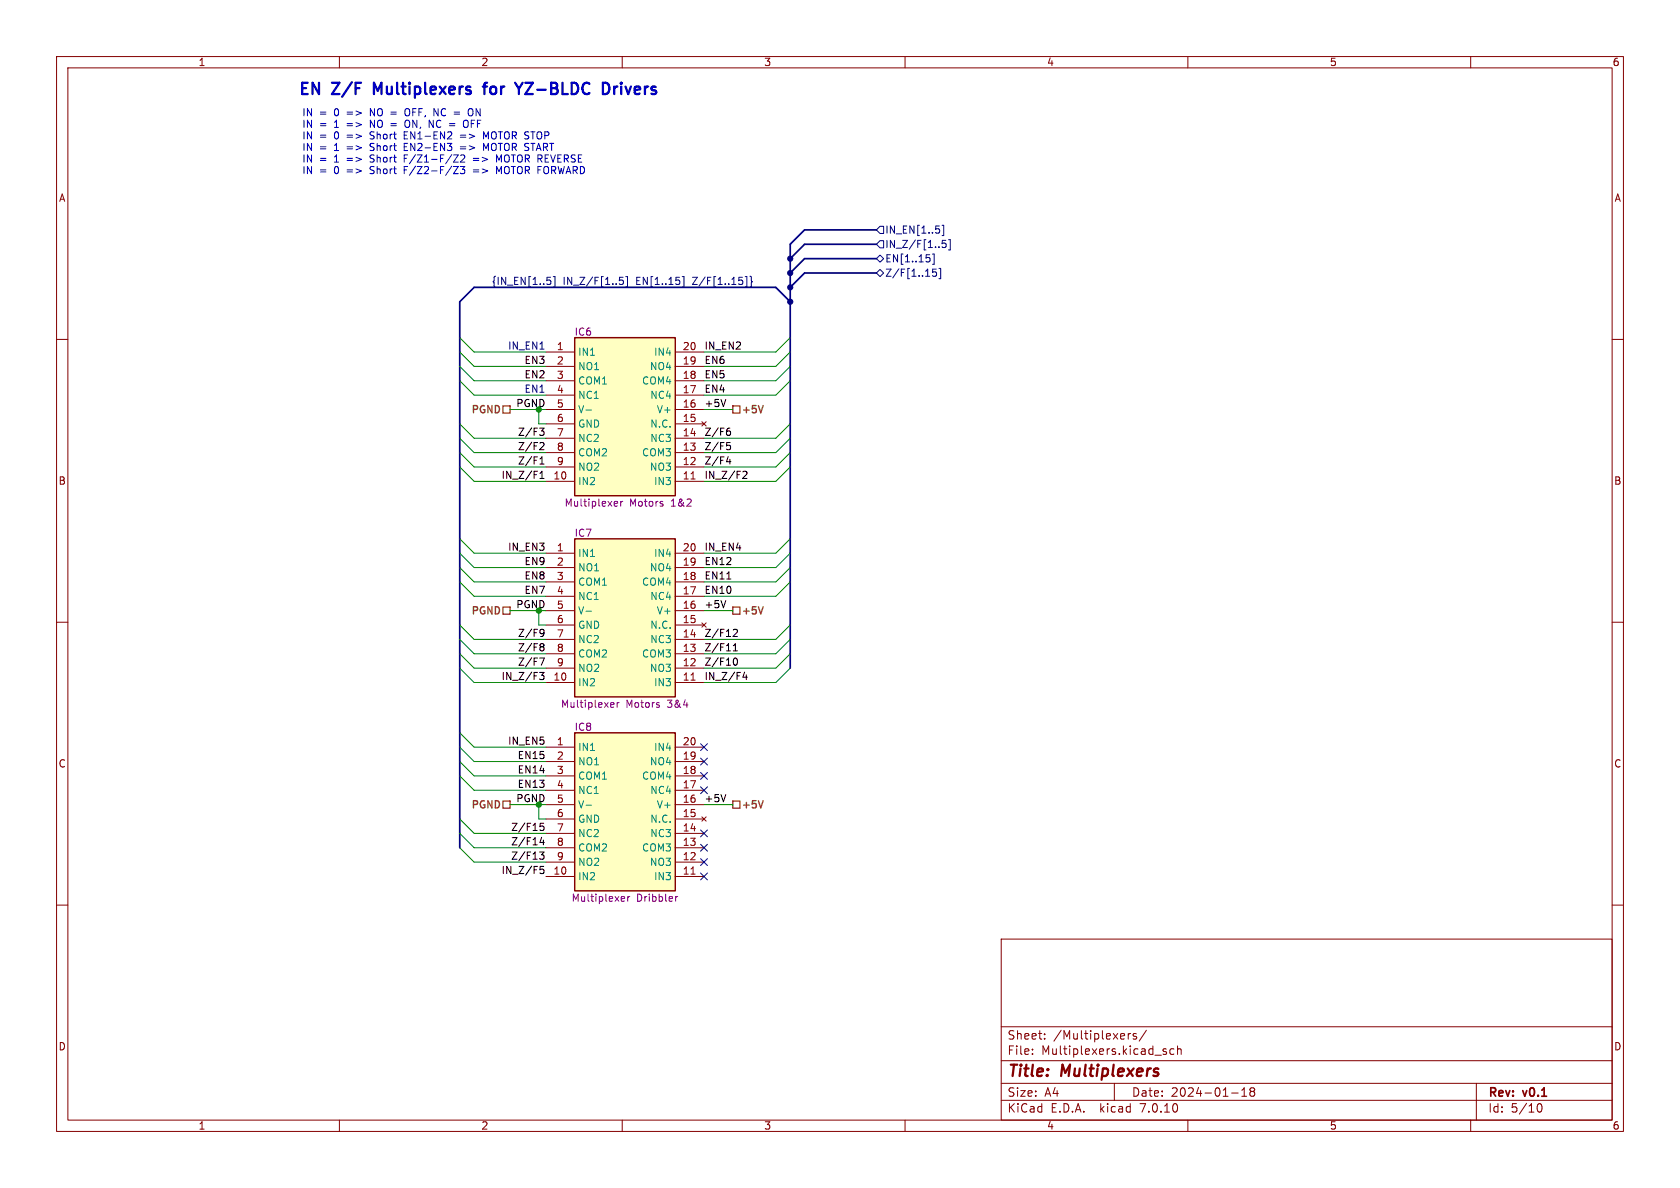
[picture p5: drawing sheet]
<svg xmlns="http://www.w3.org/2000/svg" width="297mm" height="210mm" viewBox="0 0 297 210" stroke-linecap="round" stroke-linejoin="round" font-family="sans-serif">
<g fill="none" stroke="#840000" stroke-width=".18">
<path d="M10 10h277v190h-277zM12 12h273v186h-273zM60 10v2M110 10v2M160 10v2M210 10v2M260 10v2M10 60h2M285 60h2M96.5 62.2h5.1M96.5 77.5h5.1M96.5 74.9h5.1"/>
<path d="M96.5 72.4h5.1M96.5 69.9h5.1M96.5 67.3h5.1M96.5 64.8h5.1M119.4 62.2h5.1M119.4 77.5h5.1M119.4 74.9h5.1M119.4 72.4h5.1M119.4 69.9h5.1M119.4 67.3h5.1M119.4 64.8h5.1M124.1 74.5l.7 .8"/>
<path d="M124.8 74.5l-.7 .8M96.5 85.1h5.1M96.5 82.6h5.1M96.5 80h5.1M96.5 97.8h5.1M119.4 85.1h5.1M119.4 82.6h5.1M119.4 80h5.1M119.4 97.8h5.1M122.2 84.7h.7M10 110h2M96.5 118.1h5.1"/>
<path d="M96.5 115.6h5.1M96.5 113h5.1M96.5 110.5h5.1M96.5 108h5.1M96.5 105.4h5.1M96.5 102.9h5.1M96.5 100.3h5.1M119.4 118.1h5.1M119.4 115.6h5.1M119.4 113h5.1M119.4 110.5h5.1M119.4 108h5.1"/>
<path d="M119.4 105.4h5.1M119.4 102.9h5.1M119.4 100.3h5.1M124.1 110.1l.7 .8M124.8 110.1l-.7 .8M285 110h2M96.5 120.7h5.1M96.5 132.1h5.1M96.5 139.7h5.1M96.5 137.2h5.1M96.5 134.6h5.1M119.4 120.7h5.1"/>
<path d="M119.4 132.1h5.1M119.4 139.7h5.1M119.4 137.2h5.1M119.4 134.6h5.1M122.2 120.2h.7M10 160h2M96.5 154.9h5.1M96.5 152.4h5.1M96.5 149.9h5.1M96.5 147.3h5.1M96.5 144.8h5.1M96.5 142.2h5.1"/>
<path d="M119.4 154.9h5.1M119.4 152.4h5.1M119.4 149.9h5.1M119.4 147.3h5.1M119.4 144.8h5.1M119.4 142.2h5.1M122.2 154.5h.7M124.1 144.4l.7 .8M124.8 144.4l-.7 .8M285 160h2M177 166h108v32h-108zM60 198v2"/>
<path d="M110 198v2M160 198v2M177 194.5h108M177 191.5h108M177 187.5h108M177 181.5h108M182.5 186.3v.1M182.5 185.5v.1M184.7 183.6v.1M184.7 182.8v.1M197 191.5v3M199.5 182.7v1"/>
<path d="M199.9 182.7l-.3 .1-.1 .2M200.9 182.8l-.4-.1-.2 .2 .1 .2 .5 .2v.3h-.6M202.7 182.1l-1.3 2M205.7 185.8l.5 .2v.2l-.2 .2-.4-.1M205.7 185.5h.5M207.5 185.5l-.4-.1-.3 .3v.4l.2 .2h.5M208.2 185.5l.2-.1 .3 .1 .1 .9M208.2 184.9v1.5M210 198v2M217.7 193.2h1.2M219.5 193.8h.9M219.5 192.7l.5-.4v1.5"/>
<path d="M221.2 192.9l-.2 .3v.3l.2 .3 .5-.1 .1-.2-.1-.4-.2-.2M221.2 192.9l-.2-.2 .2-.4 .5 .1 .1 .2-.3 .3M221.2 192.9h.3M260 198v2M261 191.5v6.5M271.7 195.7l.2-.5 .2-.1a.8 .8 0 0 1 .5 .7 .8 .8 0 0 1-.5 .8l-.2-.1-.2-.5"/>
</g>
<g fill="#ffffc2" stroke="#ffffc2" stroke-width=".18">
<path d="M101.6 59.7h17.8v27.9h-17.8z"/>
<path d="M101.6 95.3h17.8v27.9h-17.8z"/>
<path d="M101.6 129.5h17.8v28h-17.8z"/>
</g>
<path d="M101.6 59.7h17.8v27.9h-17.8zM101.6 95.3h17.8v27.9h-17.8zM101.6 129.5h17.8v28h-17.8z" fill="none" stroke="#840000" stroke-width=".25"/>
<path d="M103.6 72.5h1M103.6 108h1M103.6 142.3h1" fill="none" stroke="#008484" stroke-width=".18"/>
<g fill="none" stroke="#840084" stroke-width=".18">
<path d="M108.8 88.6l.3 .1 .1 .2-.6 .2M109.1 89.4l-.3 .1M109.7 88.6v.9M110.1 88.6l-.4 .3M108.1 124.2l.4 .1 .1 .2-.7 .1M108.5 125h-.4M109.1 124.2v.8M109.5 124.2l-.4 .2M110 158.5h.4v.3l-.6 .1M110.4 159.3h-.4M111 158.5v.8M111.3 158.5l-.3 .2"/>
<path d="M119.4 158.5v.8M119.8 158.5l-.4 .2"/>
</g>
<g fill="none" stroke="#000084" stroke-width=".18">
<path d="M165.5 39.9h.6M166.5 39.8h.3v1.8h-.3M96.7 49h.6M96.8 49.5h.3l.3 .2-.1 .5-.5 .1M97.8 48.9h.3v1.8h-.3M110.1 49h-.6v.6l.2-.1 .4 .1 .1 .1-.1 .5-.1 .1-.5-.1M110.6 48.9h.3v1.8h-.3M120.6 48.9h.3v1.8h-.3M131.7 48.9h.3v1.8h-.3M132.6 48.8l.2 .2v.6l.2 .2-.2 .2v.6l-.2 .2M154.9 48.3l.7-.7 .6 .7-.6 .6zM154.9 40.6l.7-.6h.6v1.3h-.6z"/>
<path d="M154.9 45.7l.7-.6 .6 .6-.6 .7zM155.6 42.5h.6v1.3h-.6l-.7-.6zM163.8 45h.6M164.2 45.5l.2 .3v.3l-.2 .2M165.1 44.9v1.8h-.3M165.5 47.6h-.6l-.1 .6 .2-.1h.5l.1 .2-.1 .4-.2 .1-.5-.1M166 47.4h.3v1.9h-.3M166 40.5l.1 .2-.1 .5M167.2 42.5h-.6l-.1 .6 .2-.1h.4l.2 .2-.1 .4-.2 .2-.5-.2M167.7 42.4h.3v1.8h-.3M123.9 139.1l1.2 1.2M123.9 134l1.2 1.2"/>
<path d="M123.9 136.6l1.2 1.2M123.9 131.5l1.2 1.2M125.1 139.1l-1.2 1.2M125.1 134l-1.2 1.2M125.1 136.6l-1.2 1.2M125.1 131.5l-1.2 1.2M123.9 151.8l1.2 1.2M123.9 154.3l1.2 1.2M123.9 146.7l1.2 1.2M123.9 149.3l1.2 1.2M125.1 151.8l-1.2 1.2M125.1 154.3l-1.2 1.2"/>
<path d="M125.1 146.7l-1.2 1.2M125.1 149.3l-1.2 1.2"/>
</g>
<path d="M88.9 71.8h1.3v1.2h-1.3zM129.5 71.8h1.3v1.2h-1.3zM134.9 71.7l-.4 1.3M88.9 107.3h1.3v1.3h-1.3zM129.5 107.3h1.3v1.3h-1.3zM134.9 107.3l-.4 1.2M88.9 141.6h1.3v1.3h-1.3zM129.5 141.6h1.3v1.3h-1.3zM134.9 141.5l-.4 1.3" fill="none" stroke="#848400" stroke-width=".25"/>
<g fill="none" stroke="#000" stroke-width=".18">
<path d="M95.4 75.7h.8l-.4 .5 .3 .1 .1 .4-.3 .3h-.3M95.6 78.2l.5 .1 .1 .3-.8 .9h.8M128.3 70.6l-.4 1.3M128.5 78.2h.6M128.6 76.2h.3l.3 .2-.2 .5h-.4M128.6 78.7h.3l.3 .3-.1 .4-.5 .1M129 75.7l-.4 .1M95.5 82h.7M95.5 81.1l.3-.3v1.2M95.5 83.7l.3-.4v1.3M95.5 84.6h.7M128.7 80.7l-.3 .9h.8"/>
<path d="M129 81.2v.8M131.3 83.4l.5-.1 .3 .4-.8 .9h.8M95.4 118.9h.8l-.4 .5 .3 .1v.5l-.2 .1h-.4M95.4 116.3h.8l-.5 1.3M95.6 111.3l.3-.1 .2 .2a.84 .84 0 0 1-.3 1.1h-.2M95.6 113.8h.3l.2 .1 .1 .2-.3 .2M95.6 114.3h.1M95.7 114.3h.2M95.7 114.3l-.1 .1M95.9 114.3l.3 .3-.1 .3-.2 .2-.3-.1M96.2 111.8l-.3 .2h-.3M128.3 106.2l-.4 1.2"/>
<path d="M128.5 102.4h.7M129.6 115.1h.8M129.6 111.4l.5-.2 .3 .4-.8 .9h.8M129.6 114.2l.4-.4v1.3M129.8 116.4l.1-.1a.68 .68 0 0 1 .5 .7 .68 .68 0 0 1-.5 .6l-.1-.1-.2-.4zM131.6 118.8l-.3 .9h.8M131.9 119.3v.8M95.4 150.6h.8l-.4 .5 .3 .1v.6l-.2 .1-.5-.1M95.8 148l-.3 .9h.7M96.1 148.5v.8M96.1 145.5h-.6v.6l.1-.1 .5 .1 .1 .2-.1 .4-.2 .1-.4-.1M96.1 153.2h-.6v.6l.1-.2 .5 .1 .1 .2-.1 .4-.2 .1-.4-.1"/>
<path d="M128.3 140.5l-.4 1.2"/>
</g>
<path d="M66.8 16.1l-.7-1.5v2M85.3 15.3h.8M86.1 14.6l-.4 .1-.1 .2v1.7M92.4 14.6l-.7 1.1M92.9 14.6h1.3l-1.3 2h1.3M106.6 14.6a1.05 1.05 0 0 1 1.1 .7 1.05 1.05 0 0 1-.4 1.2l-.7 .1M108.6 15.3v1.3M109.2 15.3a.51 .51 0 0 0-.6 .4" fill="none" stroke="#0000c2" stroke-width=".4"/>
<g fill="none" stroke="#0000c2" stroke-width=".18">
<path d="M72.1 19.2a.43 .43 0 0 0-.5 .4v.5a.43 .43 0 0 0 .5 .4M76.7 19.2l.7 1.3M83.1 19.2a.43 .43 0 0 1 .5 .4v.5a.43 .43 0 0 1-.5 .4M71.5 23.9h.4M71.5 25.9h.4M71.5 28h.4M71.5 30h.4M72.1 23.3h-.6v1.3h.6M72.1 25.3h-.6v1.3h.6M72.1 27.4h-.6v1.3M72.1 29.4h-.6v1.3M72.1 21.3a.43 .43 0 0 0-.5 .4v.4a.43 .43 0 0 0 .5 .4"/>
<path d="M75.9 21.3l.7 1.2M80.2 27.4h.8l-.8 1.3h.8M80.2 29.4h.8l-.8 1.3h.8M81.4 23.9h.9M81.4 24.3h.9M81.4 25.9h.9M81.4 26.3h.9M81.4 29.4h.8l-.5 .5 .4 .1v.6l-.2 .1-.5-.1M81.4 27.5l.5-.1 .3 .3-.8 1h.8M82.5 21.3h.1a.81 .81 0 0 1-.1 1.2h-.3M83.7 28h.9M83.7 28.4h.9"/>
<path d="M83.7 30h.9M83.7 30.4h.9M86.3 23.3l-.4 .9-.4-.9v1.3M86.3 25.3l-.4 .9-.4-.9v1.3M88.6 27.4l-.4 .9-.4-.9v1.3M88.6 29.4l-.4 .9-.4-.9v1.3"/>
</g>
<path d="M139.7 53.3l-2.5-2.5h-53.4l-2.5 2.5v96.6M154.9 40.6h-12.7l-2.5 2.6v74.9M154.9 48.3h-12.7l-2.5 2.5M154.9 43.2h-12.7l-2.5 2.5M154.9 45.7h-12.7l-2.5 2.6" fill="none" stroke="#000084" stroke-width=".3"/>
<g fill="none" stroke="#008400" stroke-width=".18">
<path d="M81.3 59.7l2.5 2.5h12.7M139.7 59.7l-2.5 2.5h-12.7M81.3 74.9l2.5 2.6h12.7M81.3 77.5l2.5 2.5h12.7M81.3 67.3l2.5 2.6h12.7M81.3 64.8l2.5 2.5h12.7M81.3 62.2l2.5 2.6h12.7M90.2 72.4h5v2.5h1.3M124.5 72.4h5M139.7 74.9l-2.5 2.6h-12.7M139.7 77.5l-2.5 2.5h-12.7M139.7 67.3l-2.5 2.6h-12.7"/>
<path d="M139.7 64.8l-2.5 2.5h-12.7M139.7 62.2l-2.5 2.6h-12.7M81.3 80l2.5 2.6h12.7M81.3 95.3l2.5 2.5h12.7M81.3 82.6l2.5 2.5h12.7M81.3 97.8l2.5 2.5h12.7M139.7 80l-2.5 2.6h-12.7M139.7 95.3l-2.5 2.5h-12.7M139.7 82.6l-2.5 2.5h-12.7M139.7 97.8l-2.5 2.5h-12.7M81.3 118.1l2.5 2.6h12.7M81.3 115.6l2.5 2.5h12.7"/>
<path d="M81.3 100.3l2.5 2.6h12.7M81.3 102.9l2.5 2.5h12.7M81.3 110.5l2.5 2.5h12.7M81.3 113l2.5 2.6h12.7M90.2 108h5v2.5h1.3M124.5 108h5M139.7 118.1l-2.5 2.6h-12.7M139.7 115.6l-2.5 2.5h-12.7M139.7 100.3l-2.5 2.6h-12.7M139.7 102.9l-2.5 2.5h-12.7M139.7 110.5l-2.5 2.5h-12.7M139.7 113l-2.5 2.6h-12.7"/>
<path d="M81.3 137.2l2.5 2.5h12.7M81.3 129.5l2.5 2.6h12.7M81.3 134.6l2.5 2.6h12.7M81.3 132.1l2.5 2.5h12.7M81.3 147.3l2.5 2.6h12.7M81.3 144.8l2.5 2.5h12.7M81.3 149.9l2.5 2.5h12.7M90.2 142.2h5v2.6h1.3M124.5 142.2h5"/>
</g>
<g fill="#008400" stroke="#008400" stroke-width=".18">
<circle cx="95.2" cy="142.2" r=".46"/>
<circle cx="95.2" cy="108" r=".46"/>
<circle cx="95.2" cy="72.4" r=".46"/>
</g>
<g fill="#000084" stroke="#000084" stroke-width=".18">
<circle cx="139.7" cy="48.3" r=".46"/>
<circle cx="139.7" cy="45.7" r=".46"/>
<circle cx="139.7" cy="50.8" r=".46"/>
<circle cx="139.7" cy="53.3" r=".46"/>
</g>
<g font-size="2.8" fill="#0000c2">
<text x="52.7" y="16.9">EN</text>
<text x="58.9" y="16.9">Z/F</text>
<text x="67" y="16.9">Multiplexers</text>
<text x="87.3" y="16.9">for</text>
<text x="93.8" y="16.9">YZ-BLDC</text>
<text x="109.8" y="16.9">Drivers</text>
</g>
<g font-size="2.8" fill="#840000">
<text x="178" y="190.9">Title:</text>
<text x="187.7" y="190.9">Multiplexers</text>
</g>
<g font-size="2.1" fill="#840000">
<text x="178" y="184">Sheet:</text>
<text x="186.2" y="184">/Multiplexers/</text>
<text x="178" y="186.7">File:</text>
<text x="184.1" y="186.7">Multiplexers.kicad_sch</text>
<text x="178" y="196.9">KiCad</text>
<text x="178" y="194.1">Size:</text>
<text x="184.7" y="194.1">A4</text>
<text x="185.7" y="196.9">E.D.A.</text>
<text x="194.6" y="196.9">kicad</text>
<text x="200" y="194.1">Date:</text>
<text x="201.8" y="196.9">7.0.10</text>
<text x="207" y="194.1">2024-01-18</text>
<text x="263" y="194.3">Rev:</text>
<text x="263" y="196.9">Id:</text>
<text x="267.1" y="196.9">5/10</text>
<text x="269.4" y="194.3">v0.1</text>
</g>
<g font-size="1.8" fill="#840000">
<text x="35" y="11.9">1</text>
<text x="85" y="11.9">2</text>
<text x="135" y="11.9">3</text>
<text x="185" y="11.9">4</text>
<text x="235" y="11.9">5</text>
<text x="285" y="11.9">6</text>
<text x="10.3" y="35.9">A</text>
<text x="285.3" y="35.9">A</text>
<text x="98.4" y="62">1</text>
<text x="98.4" y="64.5">2</text>
<text x="120.6" y="64.5">19</text>
<text x="120.6" y="62">20</text>
<text x="98.4" y="67.1">3</text>
<text x="98.4" y="69.6">4</text>
<text x="120.6" y="69.6">17</text>
<text x="120.6" y="67.1">18</text>
<text x="98.4" y="72.1">5</text>
<text x="98.4" y="74.7">6</text>
<text x="98.4" y="77.2">7</text>
<text x="120.6" y="77.2">14</text>
<text x="120.6" y="74.7">15</text>
<text x="120.6" y="72.1">16</text>
<text x="98.4" y="79.8">8</text>
<text x="98.4" y="82.3">9</text>
<text x="120.6" y="82.3">12</text>
<text x="120.6" y="79.8">13</text>
<text x="10.3" y="85.9">B</text>
<text x="97.7" y="84.8">10</text>
<text x="120.6" y="84.8">11</text>
<text x="285.3" y="85.9">B</text>
<text x="98.4" y="97.5">1</text>
<text x="98.4" y="100.1">2</text>
<text x="120.6" y="100.1">19</text>
<text x="120.6" y="97.5">20</text>
<text x="98.4" y="102.6">3</text>
<text x="98.4" y="105.2">4</text>
<text x="98.4" y="107.7">5</text>
<text x="120.6" y="107.7">16</text>
<text x="120.6" y="105.2">17</text>
<text x="120.6" y="102.6">18</text>
<text x="98.4" y="110.2">6</text>
<text x="98.4" y="112.8">7</text>
<text x="120.6" y="112.8">14</text>
<text x="120.6" y="110.2">15</text>
<text x="98.4" y="115.3">8</text>
<text x="98.4" y="117.9">9</text>
<text x="120.6" y="117.9">12</text>
<text x="120.6" y="115.3">13</text>
<text x="97.7" y="120.4">10</text>
<text x="120.6" y="120.4">11</text>
<text x="98.4" y="131.8">1</text>
<text x="120.6" y="131.8">20</text>
<text x="10.3" y="135.9">C</text>
<text x="98.4" y="134.4">2</text>
<text x="98.4" y="136.9">3</text>
<text x="120.6" y="136.9">18</text>
<text x="120.6" y="134.4">19</text>
<text x="285.3" y="135.9">C</text>
<text x="98.4" y="139.4">4</text>
<text x="98.4" y="142">5</text>
<text x="120.6" y="142">16</text>
<text x="120.6" y="139.4">17</text>
<text x="98.4" y="144.5">6</text>
<text x="98.4" y="147.1">7</text>
<text x="98.4" y="149.6">8</text>
<text x="120.6" y="149.6">13</text>
<text x="120.6" y="147.1">14</text>
<text x="120.6" y="144.5">15</text>
<text x="97.7" y="154.7">10</text>
<text x="98.4" y="152.1">9</text>
<text x="120.6" y="154.7">11</text>
<text x="120.6" y="152.1">12</text>
<text x="10.3" y="185.9">D</text>
<text x="285.3" y="185.9">D</text>
<text x="35" y="199.9">1</text>
<text x="85" y="199.9">2</text>
<text x="135" y="199.9">3</text>
<text x="185" y="199.9">4</text>
<text x="235" y="199.9">5</text>
<text x="285" y="199.9">6</text>
</g>
<g font-size="1.8" fill="#0000c2">
<text x="53.3" y="20.6">IN</text>
<text x="53.3" y="22.7">IN</text>
<text x="56.4" y="20.6">=</text>
<text x="56.4" y="22.7">=</text>
<text x="59.2" y="20.6">0</text>
<text x="59.2" y="22.7">1</text>
<text x="61.6" y="20.6">=&gt;</text>
<text x="61.6" y="22.7">=&gt;</text>
<text x="65.9" y="20.6">NO =</text>
<text x="65.9" y="22.7">NO =</text>
<text x="72.5" y="20.6">OFF,</text>
<text x="72.5" y="22.7">ON,</text>
<text x="76.9" y="22.7">NC =</text>
<text x="77.7" y="20.6">NC =</text>
<text x="83.4" y="22.7">OFF</text>
<text x="84.3" y="20.6">ON</text>
<text x="53.3" y="24.7">IN</text>
<text x="53.3" y="26.8">IN</text>
<text x="53.3" y="28.8">IN</text>
<text x="56.4" y="24.7">=</text>
<text x="56.4" y="26.8">=</text>
<text x="56.4" y="28.8">=</text>
<text x="59.2" y="24.7">0</text>
<text x="59.2" y="26.8">1</text>
<text x="59.2" y="28.8">1</text>
<text x="61.6" y="24.7">=&gt;</text>
<text x="61.6" y="26.8">=&gt;</text>
<text x="61.6" y="28.8">=&gt;</text>
<text x="65.9" y="24.7">Short</text>
<text x="65.9" y="26.8">Short</text>
<text x="65.9" y="28.8">Short</text>
<text x="72.1" y="24.7">EN1-EN2</text>
<text x="72.1" y="26.8">EN2-EN3</text>
<text x="72.1" y="28.8">F/Z1-F/Z2</text>
<text x="82.2" y="24.7">=&gt;</text>
<text x="82.2" y="26.8">=&gt;</text>
<text x="84.5" y="28.8">=&gt;</text>
<text x="86.5" y="24.7">MOTOR STOP</text>
<text x="86.5" y="26.8">MOTOR START</text>
<text x="88.8" y="28.8">MOTOR REVERSE</text>
<text x="53.3" y="30.9">IN</text>
<text x="56.4" y="30.9">=</text>
<text x="59.2" y="30.9">0</text>
<text x="61.6" y="30.9">=&gt;</text>
<text x="65.9" y="30.9">Short</text>
<text x="72.1" y="30.9">F/Z2-F/Z3</text>
<text x="84.5" y="30.9">=&gt;</text>
<text x="88.8" y="30.9">MOTOR FORWARD</text>
</g>
<g font-size="1.8" fill="#000084">
<text x="156.4" y="41.5">IN_EN[1..5]</text>
<text x="156.4" y="46.6">EN[1..15]</text>
<text x="156.4" y="44">IN_Z/F[1..5]</text>
<text x="86.8" y="50.5">{IN_EN[1..5]</text>
<text x="99.5" y="50.5">IN_Z/F[1..5]</text>
<text x="112.6" y="50.5">EN[1..15]</text>
<text x="122.7" y="50.5">Z/F[1..15]}</text>
<text x="156.4" y="49.1">Z/F[1..15]</text>
<text x="89.7" y="61.9">IN_EN1</text>
<text x="92.6" y="69.5">EN1</text>
</g>
<g font-size="1.8" fill="#840084">
<text x="101.5" y="59.5">IC6</text>
<text x="99.7" y="89.8">Multiplexer</text>
<text x="111.3" y="89.8">Motors</text>
<text x="118.7" y="89.8">1&amp;2</text>
<text x="101.5" y="95.1">IC7</text>
<text x="99.1" y="125.3">Multiplexer</text>
<text x="110.7" y="125.3">Motors</text>
<text x="118.1" y="125.3">3&amp;4</text>
<text x="101.5" y="129.4">IC8</text>
<text x="101" y="159.6">Multiplexer</text>
<text x="112.5" y="159.6">Dribbler</text>
</g>
<g font-size="1.8">
<text x="92.6" y="64.4">EN3</text>
<text x="124.5" y="61.9">IN_EN2</text>
<text x="124.5" y="64.4">EN6</text>
<text x="92.6" y="67">EN2</text>
<text x="124.5" y="67">EN5</text>
<text x="124.5" y="69.5">EN4</text>
<text x="91.5" y="77.1">Z/F3</text>
<text x="124.5" y="77.1">Z/F6</text>
<text x="124.5" y="72">+5V</text>
<text x="91.5" y="82.2">Z/F1</text>
<text x="91.5" y="79.7">Z/F2</text>
<text x="124.5" y="79.7">Z/F5</text>
<text x="124.5" y="82.2">Z/F4</text>
<text x="88.6" y="84.7">IN_Z/F1</text>
<text x="124.5" y="84.7">IN_Z/F2</text>
<text x="89.7" y="97.4">IN_EN3</text>
<text x="92.6" y="100">EN9</text>
<text x="124.5" y="100">EN12</text>
<text x="124.5" y="97.4">IN_EN4</text>
<text x="92.6" y="105.1">EN7</text>
<text x="92.6" y="102.5">EN8</text>
<text x="124.5" y="105.1">EN10</text>
<text x="124.5" y="107.6">+5V</text>
<text x="124.5" y="102.5">EN11</text>
<text x="91.5" y="112.7">Z/F9</text>
<text x="124.5" y="112.7">Z/F12</text>
<text x="91.5" y="115.2">Z/F8</text>
<text x="91.5" y="117.8">Z/F7</text>
<text x="124.5" y="117.8">Z/F10</text>
<text x="124.5" y="115.2">Z/F11</text>
<text x="88.6" y="120.3">IN_Z/F3</text>
<text x="124.5" y="120.3">IN_Z/F4</text>
<text x="89.7" y="131.7">IN_EN5</text>
<text x="91.4" y="136.8">EN14</text>
<text x="91.4" y="134.3">EN15</text>
<text x="91.4" y="139.4">EN13</text>
<text x="124.5" y="141.9">+5V</text>
<text x="90.3" y="147">Z/F15</text>
<text x="90.3" y="149.5">Z/F14</text>
<text x="88.6" y="154.6">IN_Z/F5</text>
<text x="90.3" y="152.1">Z/F13</text>
</g>
<g font-size="1.8" fill="#008484">
<text x="102.1" y="63.1">IN1</text>
<text x="102.1" y="65.6">NO1</text>
<text x="114.8" y="65.6">NO4</text>
<text x="115.5" y="63.1">IN4</text>
<text x="102.1" y="68.2">COM1</text>
<text x="102.1" y="70.7">NC1</text>
<text x="113.4" y="68.2">COM4</text>
<text x="114.9" y="70.7">NC4</text>
<text x="102.1" y="73.3">V-</text>
<text x="102.1" y="75.8">GND</text>
<text x="114.9" y="75.8">N.C.</text>
<text x="116" y="73.3">V+</text>
<text x="102.1" y="78.3">NC2</text>
<text x="102.1" y="80.9">COM2</text>
<text x="102.1" y="83.4">NO2</text>
<text x="113.4" y="80.9">COM3</text>
<text x="114.8" y="83.4">NO3</text>
<text x="114.9" y="78.3">NC3</text>
<text x="102.1" y="86">IN2</text>
<text x="115.5" y="86">IN3</text>
<text x="102.1" y="98.7">IN1</text>
<text x="102.1" y="101.2">NO1</text>
<text x="114.8" y="101.2">NO4</text>
<text x="115.5" y="98.7">IN4</text>
<text x="102.1" y="103.7">COM1</text>
<text x="102.1" y="106.3">NC1</text>
<text x="113.4" y="103.7">COM4</text>
<text x="114.9" y="106.3">NC4</text>
<text x="102.1" y="108.8">V-</text>
<text x="102.1" y="111.4">GND</text>
<text x="102.1" y="113.9">NC2</text>
<text x="114.9" y="113.9">NC3</text>
<text x="114.9" y="111.4">N.C.</text>
<text x="116" y="108.8">V+</text>
<text x="102.1" y="116.4">COM2</text>
<text x="102.1" y="119">NO2</text>
<text x="113.4" y="116.4">COM3</text>
<text x="114.8" y="119">NO3</text>
<text x="102.1" y="121.5">IN2</text>
<text x="115.5" y="121.5">IN3</text>
<text x="102.1" y="132.9">IN1</text>
<text x="102.1" y="135.5">NO1</text>
<text x="114.8" y="135.5">NO4</text>
<text x="115.5" y="132.9">IN4</text>
<text x="102.1" y="138">COM1</text>
<text x="102.1" y="140.6">NC1</text>
<text x="102.1" y="143.1">V-</text>
<text x="113.4" y="138">COM4</text>
<text x="114.9" y="140.6">NC4</text>
<text x="116" y="143.1">V+</text>
<text x="102.1" y="145.6">GND</text>
<text x="102.1" y="148.2">NC2</text>
<text x="114.9" y="148.2">NC3</text>
<text x="114.9" y="145.6">N.C.</text>
<text x="102.1" y="155.8">IN2</text>
<text x="102.1" y="150.7">COM2</text>
<text x="102.1" y="153.3">NO2</text>
<text x="113.4" y="150.7">COM3</text>
<text x="114.8" y="153.3">NO3</text>
<text x="115.5" y="155.8">IN3</text>
</g>
<g font-size="1.8" fill="#848400">
<text x="83.1" y="73.4">PGND</text>
<text x="131" y="73.4">+5V</text>
<text x="83.1" y="109">PGND</text>
<text x="131" y="109">+5V</text>
<text x="83.1" y="143.3">PGND</text>
<text x="131" y="143.3">+5V</text>
</g>
<g font-size="1.8" fill="#008400">
<text x="91.2" y="72">PGND</text>
<text x="91.2" y="107.6">PGND</text>
<text x="91.2" y="141.9">PGND</text>
</g>
</svg>
